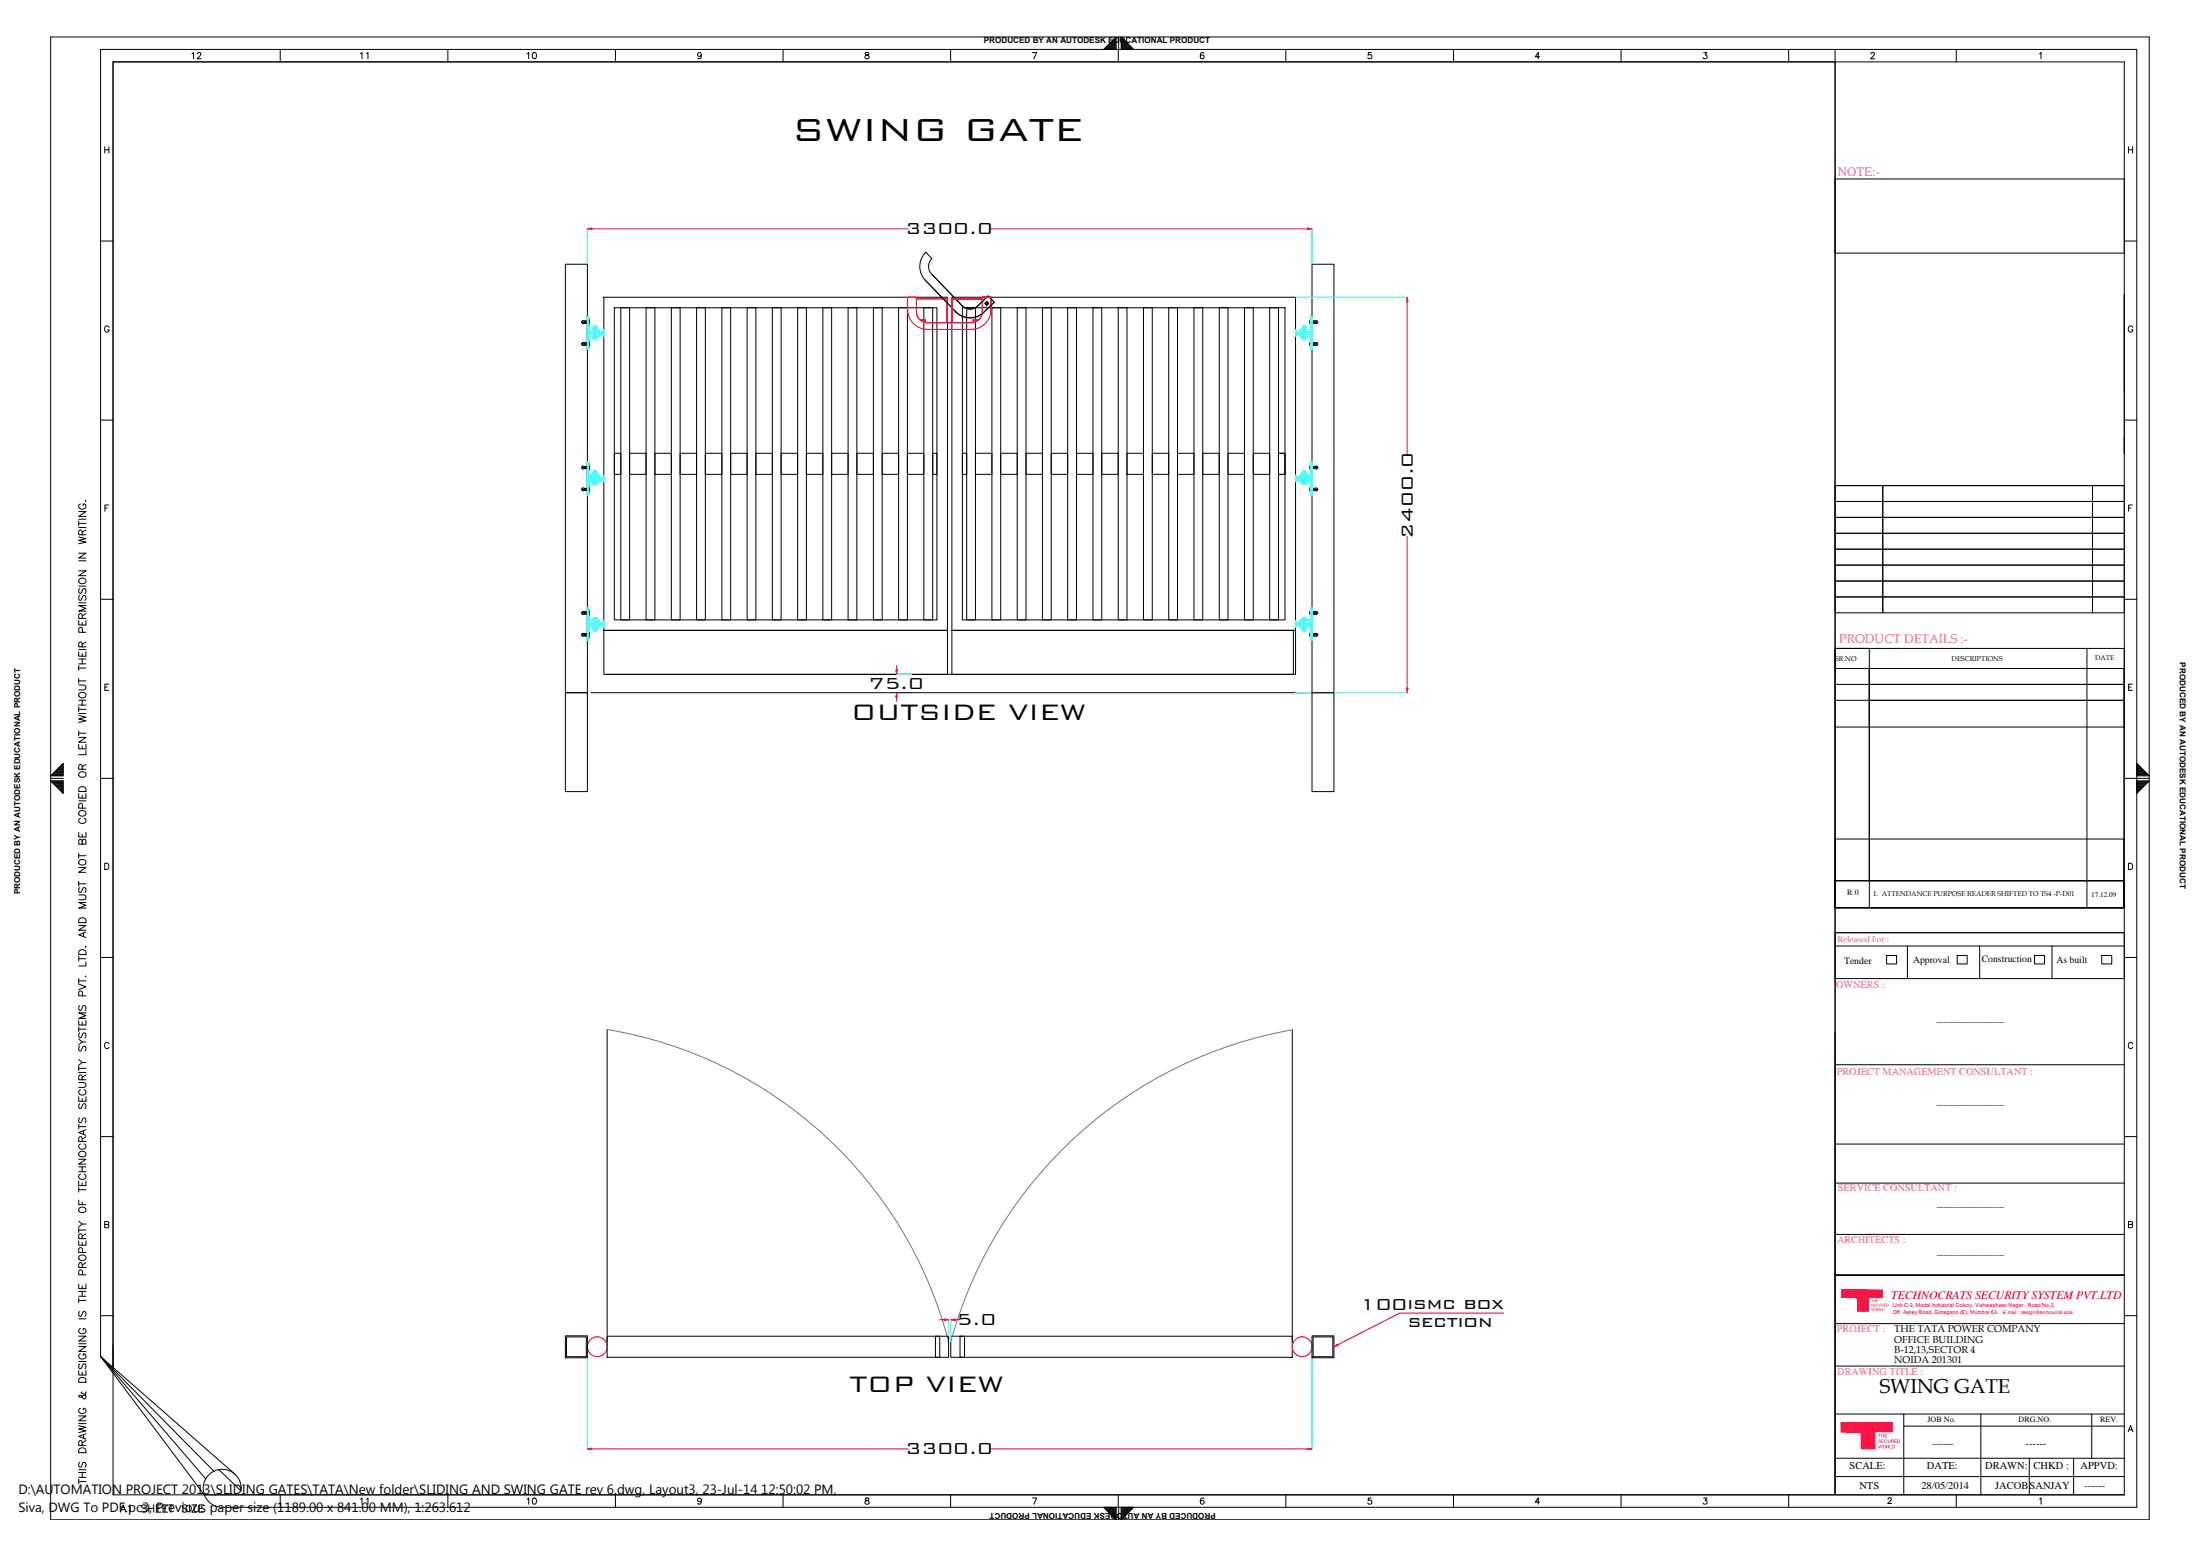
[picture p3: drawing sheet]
<svg xmlns="http://www.w3.org/2000/svg" width="1189mm" height="841mm" viewBox="0 0 1189 841" stroke-linecap="round" stroke-linejoin="round" font-family="sans-serif">
<!-- layer: 0 -->
<g fill="none" stroke="#000" stroke-width=".54">
<path d="M27 20h1134v801h-1134zM605 20v7M606 20l7 7h-7zM104 29l1-1v4M107 29v-1l2 1-2 3h2M151 27v6M195 29l1-1v4M198 29l1-1v4M242 27v6M285 29l1-1v4M288 29a1.5 1.5 0 0 1 2 1 1.5 1.5 0 0 1-2 2v-2zM333 27v6"/>
<path d="M379 29a1 1 0 0 1-1 1 1 1 0 0 1-1-1 1 1 0 0 1 2 0v3l-2-1M423 27v6M468 29a1.9 1.9 0 0 1 2 2h-2a1.9 1.9 0 0 1 2-2h-1zM514 27v6M558 28h2l-1 4M596 27l7-7v7M597 26v1M598 25v2M599 24v3M600 24v3M600 23v4M601 22v5"/>
<path d="M602 22v5M602 21v6M603 20v7M604 27v6M606 20v7M607 21v6M608 22v5M609 23v4M610 24v3M611 25v2M612 26v1M651 29h-1a1.5 1.5 0 0 0-2 1 1.6 1.6 0 0 0 3 1 1.1 1.1 0 0 0-1-1 1.1 1.1 0 0 0-1 1"/>
<path d="M695 27v6M741 28h-2v2a1.2 1.2 0 0 1 2 0 1.2 1.2 0 0 1 0 2 1.2 1.2 0 0 1-2-1M785 27v6M832 31h-2l1-3v4M876 27v6M921 28h1l-1 2a1.1 1.1 0 0 1 1 1 1.1 1.1 0 0 1-2 0M967 27v6M1011 29l1-1 1 1-2 3h2M1057 27v6M1102 29l1-1v4M57 79v4M59 79v4"/>
<path d="M1150 79v4M1152 79v4M57 81h2M992 97h156v40h-156zM1150 81h2M54 130h7M500 136l4 4a6 6 0 0 0-1 8l17 17a6 6 0 0 0 8 0l6-5 3 3-5 6a11 11 0 0 1-15-1l-17-17a11 11 0 0 1 0-15zM1148 130h7M306 143h11v231h-11zM503 148l17 17M709 143h12v231h-12zM1148 159v9z"/>
<path d="M59 177a1.2 1.2 0 0 0-1-1 1.2 1.2 0 0 0-1 1v1a1.2 1.2 0 0 0 1 1 1.2 1.2 0 0 0 1-1h-1M323 180h3M326 161h186v180h-186zM332 166h174v169h-174zM335 166h5v169h-5zM349 166h5v169h-5zM363 166h5v169h-5zM376 166h5v169h-5zM390 166h5v169h-5zM404 166h4v169h-4zM417 166h5v169h-5zM431 166h5v169h-5z"/>
<path d="M445 166h4v169h-4zM458 166h5v169h-5zM472 166h5v169h-5zM486 166h4v169h-4zM499 166h5v169h-5zM514 161h186v180h-186zM520 166h174v169h-174zM522 166h5v169h-5zM532 164h2M533 163v2M536 166h5v169h-5zM550 166h4v169h-4z"/>
<path d="M563 166h5v169h-5zM577 166h5v169h-5zM591 166h4v169h-4zM604 166h5v169h-5zM618 166h5v169h-5zM632 166h4v169h-4zM645 166h5v169h-5zM659 166h5v169h-5zM673 166h4v169h-4zM686 166h5v169h-5zM700 180h3M1148 168v8z"/>
<path d="M1148 176v9zM1153 177a1.2 1.2 0 0 0-2-1 1.2 1.2 0 0 0-1 1v1a1.2 1.2 0 0 0 1 1 1.2 1.2 0 0 0 2-1h-1M1148 185v8zM1148 193v9zM1148 202v9zM1148 211v34v-8M54 227h7M1148 227h7M323 258h3M332 245h3v11h-3zM340 245h9v11h-9zM354 245h9v11h-9z"/>
<path d="M368 245h8v11h-8zM381 245h9v11h-9zM395 245h9v11h-9zM408 245h9v11h-9zM422 245h9v11h-9zM436 245h9v11h-9zM449 245h9v11h-9zM463 245h9v11h-9zM477 245h9v11h-9zM490 245h9v11h-9zM504 245h2v11h-2zM520 245h2v11h-2z"/>
<path d="M527 245h9v11h-9zM541 245h9v11h-9zM554 245h9v11h-9zM568 245h9v11h-9zM582 245h9v11h-9zM595 245h9v11h-9zM609 245h9v11h-9zM623 245h9v11h-9zM636 245h9v11h-9zM650 245h9v11h-9zM664 245h9v11h-9zM677 245h9v11h-9z"/>
<path d="M691 245h3v11h-3zM700 258h3M43 276h3l-3 3h3M43 272a1.5 1.5 0 0 0 0 2 1.5 1.5 0 0 0 1 1h1a1.4 1.4 0 0 0 1-1 1.4 1.4 0 0 0-1-2v1M46 271h.1M57 274h1M59 273h-2v3M992 262h25h-25M992 262h25v9h-25zM992 271h25v8h-25zM992 279h25v9h-25zM1017 262h114h-114"/>
<path d="M1017 262h114v9h-114zM1017 271h114v8h-114zM1017 279h114v9h-114zM1131 262h17h-17M1131 262h17v9h-17zM1131 271h17v8h-17zM1131 279h17v9h-17zM1150 274h2M1152 273h-2v3M43 299h3l-3 2h3M43 290l3 1-3 1 3 1-3 1M43 281v3"/>
<path d="M43 285h3M43 283h3M43 280h3M44 289v-2l-1-1v1v2h3M46 286l-2 2M992 288h25v9h-25zM992 297h25v8h-25zM1017 288h114v9h-114zM1017 297h114v8h-114zM1131 288h17v9h-17zM1131 297h17v8h-17zM43 308h3l-3 3h3"/>
<path d="M43 317h3M43 303h3M43 318v1v2l1-1 1-2 1 1v2M992 305h25v9h-25zM992 314h25v8h-25zM1017 305h114v9h-114zM1017 314h114v8h-114zM1131 305h17v9h-17zM1131 314h17v8h-17zM43 335v3h3v-3M43 326h3M43 322v1v1h1l1-2 1 1v1"/>
<path d="M44 334v-2h-1v2h3M44 336v2M46 327h-3l3 2-3 1h3M46 331l-2 2M54 324h7M323 337h3M700 337h3M992 322h25v9h-25zM1017 322h114v9h-114zM1131 322h17v9h-17zM1148 324h7M43 352v2h3v-2"/>
<path d="M43 360v2M43 359h3M43 356h3M43 351h3M44 349v-2h-1v2h3M44 353v1M44 356v3M45 342l-1-3h-1v3h3M46 347l-2 1M326 341h186v23h-186zM327 341h185M514 341h186v23h-186z"/>
<path d="M514 341h185v23h-372M992 350h156v11h-156zM992 350h18v11h-18zM1128 350v140M43 370h2l1 1v1l-3 1M43 366v3M43 378h3M43 368h3M43 361h3M44 378v3M57 371h1M59 370h-2v3h2"/>
<path d="M306 374h11v54h-11zM319 374h389M709 374h12v54h-12zM992 361h18v115h-18zM1010 361h138v115h-138zM1150 371h2M1152 370h-2v3h2M43 398h3l-3 3h3M43 386l3 1-3 1 3 1-3 1M43 382v2M43 395v2M43 396h3"/>
<path d="M43 385h3M43 383h3M43 381h3M27 419l7-7v7zM28 419h6M28 418h6M29 418h5M29 417h5M30 417h4M30 416h4M31 416h3M31 415h3"/>
<path d="M32 415h2M32 414h2M33 414h1M33 413h1M34 413h.1M43 402v2h3v-2M44 416v-3h-1v1v2h3M44 403v1M46 405v3h-3M46 413l-2 1M1155 412l6 7h-6zM1155 419h6"/>
<path d="M1155 416h3M1155 415h3M1155 415h2M1155 414h2M1155 414h1M1155 413h1M1155 413h.1M1155 416h4M1155 417h4M1155 417h5M1155 418h5M1155 418h6"/>
<path d="M27 420h7M27 422h7v7zM28 422h6M28 423h6M29 423h5M29 424h5M30 424h4M30 425h4M31 425h3M31 426h3M32 426h2M32 427h2"/>
<path d="M33 427h1M33 428h1M34 428h.1M43 429v2h3v-2M43 433h3M43 439a1.8 1.8 0 0 1 2-1 1.8 1.8 0 0 1 1 2 1.9 1.9 0 0 1-2 1 1.9 1.9 0 0 1-1-2zM43 426a2.2 2.2 0 0 1 3 0v2h-3zM44 430v1M45 437l-1-3h-1v3h3M54 420h7M1148 420h13M1155 422h6l-6 7z"/>
<path d="M1155 425h3M1155 424h4M1155 424h5M1155 423h5M1155 422h6M1155 426h3M1155 426h2M1155 427h1M1155 428h.1M1155 425h4M43 450v2h3v-2M43 442a1.5 1.5 0 0 0 0 2 1.5 1.5 0 0 0 1 1h1a1.5 1.5 0 0 0 1-1 1.5 1.5 0 0 0 0-2"/>
<path d="M44 454l1-1 1 1v2h-3v-2h1v2M44 451v1M992 453h156v23h-156zM43 469h3l-3 2h3M43 461v3M43 476v3M43 477h3M43 462h3M43 479v1v2h1l1-3 1 1v2M57 466h1a1.8 1.8 0 0 1 1 2 1.8 1.8 0 0 1-1 2h-1zM992 476v14h156v-14h-156h156v14h-156zM1010 476h138v14h-138z"/>
<path d="M1150 466h1a1.8 1.8 0 0 1 1 2 1.8 1.8 0 0 1-1 2h-1zM43 500h3l-3 2h3M43 483h2l1 1v2h-3M43 497a2.2 2.2 0 0 1 3 0v1h-3zM46 487h-3l3 2-3 2h3M43 517v2M43 518h3M43 514a2.2 2.2 0 0 1 3 0v2h-3zM45 504v2M46 511h.1M46 520v2h-3M46 503l-3 2 3 1"/>
<path d="M54 517h7M992 504h156v25h-156zM992 504h156M992 511h156M1020 516h5v5h-5zM1031 511v18M1058 516h5v5h-5zM1070 511v18M1099 516h6v5h-6zM1109 511v18M1136 516h5v5h-5zM1148 517h7"/>
<path d="M43 532l3 1-3 2M43 529v2M43 530h3M45 538l-1-2-1-1v3h3M46 527h.1M43 551v3h3v-3M43 555v2M43 556h3M43 558v2h1l1-2h1v1v2M43 543v1v2l1-1 1-2 1 1v2M44 552v2M46 547h-3l3 2-3 1h3"/>
<path d="M328 556v169M698 556v169M992 558v249h156M43 576v2M43 579h3M43 577h3M43 572l1 2M43 561l1 2M43 565v1v2l1-1 1-2h1v3M46 574h-2l-1 1M46 563h-2l-1 1M59 564a1.3 1.3 0 0 0-1-1 1.3 1.3 0 0 0-1 1v1a1.2 1.2 0 0 0 1 1 1.2 1.2 0 0 0 1 0"/>
<path d="M992 575h156M1153 564a1.3 1.3 0 0 0-2-1 1.3 1.3 0 0 0-1 1v1a1.2 1.2 0 0 0 1 1 1.2 1.2 0 0 0 2 0M43 592v3h3v-3M43 585h2l1 1v1h-3M43 596v2l1 1 1-2 1-1v1v2M43 589a1.5 1.5 0 0 0 0 1 1.5 1.5 0 0 0 1 2h1a1.5 1.5 0 0 0 1-2 1.5 1.5 0 0 0 0-1M44 583v-2h-1v2h3M44 593v2M46 581l-2 1M43 607v3M43 609h3M43 604v1v1h1l1-2 1 1v1"/>
<path d="M43 618a1.4 1.4 0 0 0 0 2 1.4 1.4 0 0 0 1 1h1a1.4 1.4 0 0 0 1-1 1.4 1.4 0 0 0 0-2M44 617v-3h-1v3h3M45 611v2M46 610l-3 2 3 1M46 614l-2 1M54 614h7M992 618h156M1148 614h7M43 638v2h3v-2M43 626h3l-3 3h3M43 633h3M43 630h3"/>
<path d="M43 634a1.4 1.4 0 0 0 0 2 1.4 1.4 0 0 0 1 1h1a1.4 1.4 0 0 0 1-1 1.4 1.4 0 0 0 0-2M44 630v3M44 639v1M992 639h156M43 648v3h3M43 641v3M43 660l1 1M43 643h3M44 649v2M43 670v3h3v-3M43 663v3M43 664h3"/>
<path d="M44 669v-2l-1-1v1v2h3M44 671v2M45 677l-1-3h-1v3h3M46 661h-2l-1 2M46 666l-2 2M57 661h2v-1h-2v3h2v-1l-1-1M992 667h156M1150 661h2v-1h-2v3h2v-1v-1M43 694v2h3v-2M43 698h3M44 685v-3h-1v3h3M44 695v1"/>
<path d="M44 698v2M45 689l-1-3h-1v3h3M46 682l-2 1M1148 689h-156h156M43 701v3M43 712h3M43 702h3M43 700h3M43 708v1v2h1l1-3 1 1v2M43 718a1.4 1.4 0 0 0 0 1 1.4 1.4 0 0 0 1 1h1a1.4 1.4 0 0 0 1-1 1.4 1.4 0 0 0-1-1v1M54 711h7M992 715h156"/>
<path d="M1148 711h7M43 727h3l-3 3h3M43 722h3l-3 2h3M43 735h3M43 726h3M43 737v1v1h1l1-2 1 1v1M43 731a1.4 1.4 0 0 0 0 2 1.4 1.4 0 0 0 1 1h1a1.4 1.4 0 0 0 1-1 1.4 1.4 0 0 0-1-2v1M54 733v-706h1101v787h-1035a10 10 0 0 1-10-10 10 10 0 0 1 11-10 10 10 0 0 1 9 11l-12-11M61 739v-706h1087v774M306 722h11v11h-11zM328 722h185v11h-185zM506 722h2v11h-2z"/>
<path d="M514 722h184v11h-184zM519 722h2v11h-2zM709 722h12v11h-12zM710 722h10v11h-10zM992 738h156M43 740v3h3v-3M43 745a2.2 2.2 0 0 1 3 0v2h-3zM44 752a2.4 2.4 0 0 1 2 3h-1l-2-1 1 1 2-2v-1M44 741v2M43 770l3 1-3 1 3 1-3 1M43 765h3l-3 2h3M43 769h3"/>
<path d="M43 761a1.4 1.4 0 0 0 0 1 1.4 1.4 0 0 0 1 2h1a1.4 1.4 0 0 0 1-2 1.4 1.4 0 0 0-1-1v1M45 775v2M46 774l-3 2 3 1M46 778l-2 1M992 764h156M1029 770h119M1029 764v43M1070 764v43M1130 764v24M1150 773l1-3 2 3M1151 772h1M43 799v3"/>
<path d="M43 798h3M43 795h3M43 794h3M43 790v1v2l1-1 1-2 1 1v2M43 782h3v3h-3zM44 781v-3h-1v1v2h3M44 795v3M116 795l-62-62 57 66M127 796l-73-63 56 74h1038M992 788h156M992 798h156M1097 788v19"/>
<path d="M1121 788v19M43 800h3M65 817l2-4 1 4M66 815h2M69 814l1-1v4M79 813h-1h-2l1 1 2 2-1 1-2-1M80 813v4M80 815h3M83 813v4M85 815h1M87 813h-2v4h2M88 815h2"/>
<path d="M91 813h-3v4h3M91 813h3M92 813v4M101 813h-1h-2l1 1 2 2-1 1-2-1M102 813v4M104 813h2l-2 4h2M108 815h1M110 813h-2v4h2M151 807v7M195 810l1-1v3M198 810l1-1v3M242 807v7"/>
<path d="M285 810l1-1v3M288 809a1.5 1.5 0 0 1 2 2 1.5 1.5 0 0 1-2 1v-1zM333 807v7M379 810a1 1 0 0 1-1 1 1 1 0 0 1-1-1 1 1 0 0 1 2 0v2h-2M423 807v7M468 809v1a1.9 1.9 0 0 1 2 2h-2a1.4 1.4 0 0 1 0-1 1.4 1.4 0 0 1 1-1v-1zM514 807v7M558 809h2l-1 3M596 814l7 7v-7M597 814v1M598 814v1M598 814v2"/>
<path d="M599 814v3M600 814v3M600 814v4M601 814v5M602 814v5M602 814v6M603 814v7M604 807v7M605 814v7M606 814h7l-7 7zM606 814v7M606 814v6"/>
<path d="M607 814v6M608 814v5M608 814v4M609 814v4M610 814v3M610 814v2M611 814v2M612 814v1M612 814h.1M651 810l-1-1a1.5 1.5 0 0 0-2 2 1.6 1.6 0 0 0 3 1 1.1 1.1 0 0 0-1-2 1.1 1.1 0 0 0-1 1M695 807v7M741 809h-2v2a1.2 1.2 0 0 1 2 0 1.2 1.2 0 0 1 0 1 1.2 1.2 0 0 1-2 0"/>
<path d="M785 807v7M832 811h-2l1-2v3M876 807v7M921 809h1l-1 1a1.1 1.1 0 0 1 1 2 1.1 1.1 0 0 1-2 0M967 807v7M1020 810l1-1 1 1-2 2h2M1057 807v7M1102 810l1-1v3"/>
<circle cx="533" cy="164" r=".7"/>
<circle cx="44" cy="314" r="1.8"/>
<circle cx="44" cy="375" r="1.8"/>
<circle cx="44" cy="418" r="1.8"/>
<circle cx="44" cy="466" r="1.8"/>
<circle cx="44" cy="623" r="1.8"/>
<circle cx="44" cy="654" r="1.8"/>
<circle cx="44" cy="679" r="1.8"/>
</g>
<g fill="none" stroke="#f00" stroke-width=".54">
<path d="M317 124l3-1v1zM320 124h171M536 124h171M707 123l2 1h-2zM760 161l1 2h-1zM760 163v82M760 290v82M485 360v2M484 362h1v2zM485 374v2h-1zM485 376v3M760 372h1l-1 2z"/>
<path d="M508 713h2M510 712l3 1h-3zM514 713l2-1v1zM516 713h3M813 709h-57l-33 17M317 783l3-1v1zM320 783h171M536 783h171M707 782l2 1h-2z"/>
<circle cx="323" cy="727" r="5"/>
<circle cx="704" cy="727" r="5"/>
</g>
<path d="M328 556a230 230 0 0 1 185 169M698 556a233 233 0 0 0-184 169" fill="none" stroke="#767676" stroke-width=".54"/>
<path d="M317 124v19M709 124v19M700 161h60M485 364h8M485 374h8M700 374h60M513 713v12M514 713v12M317 733v50M709 733v50" fill="none" stroke="#0ff" stroke-width=".54"/>
<path d="M721 727l2-1v1z" fill="#f00" stroke="#f00" stroke-width=".54"/>
<!-- layer: DIM -->
<path d="M495 161h17v13M497 173h3v1M498 173h2v1M528 173h-2v1M529 173h-3v1M531 161h-17v13" fill="none" stroke="#f00" stroke-width=".54"/>
<!-- layer: gate -->
<path d="M490 167a11 11 0 0 0 11 11h24a11 11 0 0 0 11-11M531 161h5M536 161h-5v7a6 6 0 0 1-6 6h-24a6 6 0 0 1-6-6v-7h-5v7M536 161v7" fill="none" stroke="#f00" stroke-width=".54"/>
<!-- layer: GRANITE -->
<path d="M316 174h1M709 174h1M316 253h1M709 253h1M316 343h1M709 343h1" fill="none" stroke="#dd6e00" stroke-width=".54"/>
<!-- layer: STEEL -->
<g fill="none" stroke="#0ff" stroke-width=".54">
<path d="M317 171h1v18h-1zM318 180h8M318 178h5M320 177v1M321 177h1M321 176v1l1-1M321 177v6M321 176h1M321 177h-1v1h4v1h-6M321 176h.1M322 176l-1 1M322 176v6"/>
<path d="M322 177h.1M322 176v1M322 177v6M322 176v1v-1M322 176l-1 1 1-1M322 177h1v1M326 179h-7v1h7M326 178v4M326 178l-1 1M700 180h8M700 179h7v1h-7M700 178v4"/>
<path d="M700 178l1 1M704 178h4M704 177h2M704 176h1M704 176v1M704 177v6M704 177h.1M704 176l1 1M704 177v1M705 176v1v-1M705 176v6M705 176v1"/>
<path d="M705 176h.1M705 177v6M705 177h1v1h-3v1h5M705 177h-1M706 177v1M708 171h1v18h-1zM318 181h6v1h-6M320 182v1h1M321 183h1M322 183h-1M323 182v1h-1M325 180l1 1"/>
<path d="M326 180v-1v1M700 180v-1v1M701 180l-1 1M704 182v1M704 183h2M704 183h1M706 182v1h-1M708 181h-5v1h5M317 250h1v17h-1zM318 259h6v1h-6M318 258h8M318 257h5"/>
<path d="M319 258v1h7M320 256v1h4v1M320 256v1M320 256h1M321 255h1M321 256v5M321 256h1M321 255h.1M322 255h-1M322 254v7M322 255h.1M322 256v5"/>
<path d="M322 256l1-1v2M325 259l1 1M326 259v-1v1M326 257v3M326 257l-1 1M700 259v-1v1M700 258h8M700 257v3M700 257l1 1M701 259l-1 1M704 257h4M704 255h2"/>
<path d="M704 255h1M704 255h.1M704 256v5M704 256v-1v2M705 255h.1M705 254v7M705 256v5M705 256h-1M706 256v1h-3v1M706 256v1M706 256h-1M707 258v1h-7"/>
<path d="M708 250h1v17h-1zM708 259h-5v1h5M708 258h-8M320 260v1h1M321 261h1M322 261h-1M323 260v1h-1M704 260v1M704 261h2M704 261h1M706 260v1h-1M317 328h1v18h-1z"/>
<path d="M318 328h-1v18h1M318 338h6v1h-4v1M318 328v18M318 335h6v1h-6M318 337h8M318 339h5M320 339v1M321 334h1M321 334v6M321 334h-1v1M321 340h-1M322 335v6"/>
<path d="M322 334v6M322 334h1v1M322 340h-1M323 339v1h-1M325 338h1M326 336v2v-2M326 336h-7v2h7M326 335v4M326 336h-1M700 336v2v-2M700 337h8M700 336h7v2h-7"/>
<path d="M700 335v4M700 336h1M701 338h-1M704 339v1M704 339h4M704 334h2M704 334v6M704 340h1M704 334v1M705 335v6M705 334v6M705 334h1v1"/>
<path d="M705 340h1M705 334h-1M706 339v1M708 328h1v18h-1M708 338h-5v1h3v1M708 328h1v18h-1zM708 335h-5v1h5M708 328v18M321 340h1M321 341v-1l1 1M321 341h.1M321 340l1 1"/>
<path d="M321 340l1 1v-1M322 340v1M322 340h.1M322 340v1h-1M704 340h2M704 340v1h1M704 340h.1M705 341v-1v1M705 340l-1 1M705 340l-1 1 1-1M705 341h.1M705 340v1"/>
</g>
<g fill="#0ff" stroke="#0ff" stroke-width=".54">
<path d="M326 178v1h-1z"/>
<path d="M325 180h1v1z"/>
<path d="M326 257v1h-1z"/>
<path d="M325 259h1v1z"/>
<path d="M325 338h1z"/>
<path d="M325 336h1z"/>
<path d="M700 178l1 1h-1z"/>
<path d="M700 180h1l-1 1z"/>
<path d="M700 257l1 1h-1z"/>
<path d="M700 259h1l-1 1z"/>
<path d="M700 338h1h-1z"/>
<path d="M700 336h1h-1z"/>
</g>
<!-- layer: elevation -->
<g fill="none" stroke="#000" stroke-width=".54">
<path d="M315 173h3M318 175h-3M708 175h3M711 173h-3M315 185h3M318 186l-3 1M708 186l3 1M711 185h-3M315 252h3M318 253h-3M708 253h3M711 252h-3"/>
<path d="M315 264h3M318 265h-3M708 265h3M711 264h-3M315 330l3 1M318 332h-3M708 332h3M711 330l-3 1M315 342h3M318 343l-3 1M708 343l3 1M711 342h-3"/>
</g>
<!-- layer: metal -->
<g fill="none" stroke="#000" stroke-width=".54">
<path d="M314 174h5M315 173a.8 .8 0 0 0-1 1 .8 .8 0 0 0 1 1M316 173h2M316 175h2M318 172v4M318 172l1 2-1 2M708 174h4M708 173h2M708 175h2M708 172v4M708 172v2v2M711 173a.8 .8 0 0 1 1 1 .8 .8 0 0 1-1 1"/>
<path d="M314 186h5M315 185a.8 .8 0 0 0-1 1 .8 .8 0 0 0 1 1M316 186h2M316 185h2M318 184v3M318 184l1 2-1 1M708 186h4M708 186h2M708 185h2M708 184v3M708 184v2v1M711 185a.8 .8 0 0 1 1 1 .8 .8 0 0 1-1 1"/>
<path d="M314 253h5M315 252a.8 .8 0 0 0-1 1 .8 .8 0 0 0 1 0M316 252h2M316 253h2M318 251v3M318 251l1 2-1 1M708 253h4M708 252h2M708 253h2M708 251v3M708 251v2v1M711 252a.8 .8 0 0 1 1 1 .8 .8 0 0 1-1 0"/>
<path d="M314 264h5M315 264a.8 .8 0 0 0-1 0 .8 .8 0 0 0 1 1M316 265h2M316 264h2M318 263v3M318 263l1 1-1 2M708 264h4M708 265h2M708 264h2M708 263v3M708 263v1v2M711 264a.8 .8 0 0 1 1 0 .8 .8 0 0 1-1 1"/>
<path d="M314 331h5M315 330a.8 .8 0 0 0-1 1 .8 .8 0 0 0 1 1M316 331h2M316 332h2M318 329v4M318 329l1 2-1 2M708 331h4M708 331h2M708 332h2M708 329v4M708 329v2v2M711 330a.8 .8 0 0 1 1 1 .8 .8 0 0 1-1 1"/>
<path d="M314 343h5M315 342a.8 .8 0 0 0-1 1 .8 .8 0 0 0 1 1M316 343h2M316 342h2M318 341v4M318 341l1 2-1 2M708 343h4M708 343h2M708 342h2M708 341v4M708 341v2v2M711 342a.8 .8 0 0 1 1 1 .8 .8 0 0 1-1 1"/>
</g>
<!-- layer: co.text name -->
<g fill="#f00" stroke="#f00" stroke-width=".54">
<path d="M995 769h17zM995 769h17z"/>
<path d="M1013 769h9zM1013 769h9z"/>
<path d="M995 769h18zM995 769h18z"/>
<path d="M1014 769h8zM1014 769h8z"/>
<path d="M1014 769h8zM1014 769h8z"/>
<path d="M995 769h18zM995 769h18z"/>
<path d="M995 769h18zM995 769h18z"/>
<path d="M1010 769h3zM1010 769h3z"/>
<path d="M1014 769h8zM1014 769h8z"/>
<path d="M1011 769l2 1zM1011 769l2 1z"/>
<path d="M1011 770h2zM1011 770h2z"/>
<path d="M995 770h15zM995 770h15z"/>
<path d="M1011 770h2zM1011 770h2z"/>
<path d="M995 770h15zM995 770h15z"/>
<path d="M1011 770h2zM1011 770h2z"/>
<path d="M995 770h16zM995 770h16z"/>
<path d="M995 770l16 1zM995 770l16 1z"/>
<path d="M1014 770v1h8zM1014 770h8v1z"/>
<path d="M1008 771h3zM1008 771h3z"/>
<path d="M1008 771h3zM1008 771h3z"/>
<path d="M1009 771h2zM1009 771h2z"/>
<path d="M995 771h13zM995 771h13z"/>
<path d="M1009 771h2zM1009 771h2z"/>
<path d="M995 771h13zM995 771h13z"/>
<path d="M1009 771l2 1zM1009 771h2v1z"/>
<path d="M995 771l13 1zM995 771l13 1z"/>
<path d="M1014 771v1h8zM1014 771h8v1z"/>
<path d="M995 772h13zM995 772h13z"/>
<path d="M1006 772h2zM1006 772h2z"/>
<path d="M1007 772h1zM1007 772h1z"/>
<path d="M1007 772h1zM1007 772h1z"/>
<path d="M1007 772l1 1zM1007 772l1 1z"/>
<path d="M995 773h11zM995 773h11z"/>
<path d="M995 773h11zM995 773h11z"/>
<path d="M1007 773h1zM1007 773h1z"/>
<path d="M995 773h12zM995 773h12z"/>
<path d="M1014 772v1h8zM1014 772h8v1z"/>
<path d="M995 773h12zM995 773h12z"/>
<path d="M1005 773l2 1zM1005 773l2 1z"/>
<path d="M1005 774h2zM1005 774h2z"/>
<path d="M1005 774h2zM1005 774h2z"/>
<path d="M1006 774h1zM1006 774h1z"/>
<path d="M1006 774l1 1zM1006 774l1 1z"/>
<path d="M1011 770v13h2zM1011 770h2v13z"/>
<path d="M1009 772v11h2zM1009 772h2v11z"/>
<path d="M1007 773v10h1zM1007 773h1v10z"/>
<path d="M1006 775v8h1zM1006 775h1v8z"/>
</g>
<path d="M995 769h18v1v13h-2v-13v-1h-16zM995 770h15l1 1v12h-2v-12h-14zM1006 774l-1-1h-10h11l1 1v9h-1v-8M1007 771l1 1v11h-1v-10v-1h-12v-1h12M1013 768l1 1h8h-9M1014 770h8v1h-8zM1014 771h8v1h-8zM1014 772h8v1h-8z" fill="none" stroke="#f00" stroke-width=".54"/>
<g fill="#f00">
<path d="M1015 775h1v1v-1z"/>
<path d="M1017 775h1v1h-1z"/>
<path d="M1018 775h2h-1h1l-1 1h1h-2z"/>
<path d="M1015 778h1h-1l1 1h-1h1z"/>
<path d="M1017 778h1h-1h1l-1 1h1h-1z"/>
<path d="M1020 778l1 1 1-1-1 1h-1z"/>
<path d="M1024 778h1h-1h1l-1 1h1h-1z"/>
<path d="M1015 781l1 1v-1l1 1v-1v1l-1-1v1z"/>
<path d="M1021 781v1h1h-1z"/>
<path d="M1022 778h1v1h-1zM1022 778h1z"/>
<path d="M1025 778h2l-1 1h-1zM1026 778v1v-1z"/>
<path d="M1017 781a1 1 0 0 1 2 0 1 1 0 0 1-2 0zM1018 781a.7 .7 0 0 0 1 0 .7 .7 0 0 0-1 0z"/>
<path d="M1019 781h2l-1 1h1h-1h-1zM1020 781h1z"/>
<path d="M1023 781h1v1h-1zM1023 781v1l1-1z"/>
<circle cx="1019" cy="778" r=".7"/>
</g>
<g fill="#f00" stroke="#f00" stroke-width=".54">
<path d="M995 697h14zM995 697h14z"/>
<path d="M1010 697h7zM1010 697h7z"/>
<path d="M995 697h14zM995 697h14z"/>
<path d="M1010 697h7zM1010 697h7z"/>
<path d="M995 697h15zM995 697h15z"/>
<path d="M995 697l15 1zM995 697l15 1z"/>
<path d="M1007 698h3zM1007 698h3z"/>
<path d="M1010 697l7 1zM1010 697l7 1z"/>
<path d="M1008 698h2zM1008 698h2z"/>
<path d="M1008 698h2zM1008 698h2z"/>
<path d="M995 698h12zM995 698h12z"/>
<path d="M1008 698h2zM1008 698h2z"/>
<path d="M995 698h12zM995 698h12z"/>
<path d="M1008 698h2zM1008 698h2z"/>
<path d="M995 698h13zM995 698h13z"/>
<path d="M995 698l13 1zM995 698l13 1z"/>
<path d="M1010 698v1h7zM1010 698h7v1z"/>
<path d="M1006 699h2zM1006 699h2z"/>
<path d="M1006 699h2zM1006 699h2z"/>
<path d="M1006 699h2zM1006 699h2z"/>
<path d="M995 699h10zM995 699h10z"/>
<path d="M1006 699h2zM1006 699h2z"/>
<path d="M995 699h11zM995 699h11z"/>
<path d="M1006 699h2zM1006 699h2z"/>
<path d="M995 699l11 1zM995 699l11 1z"/>
<path d="M1010 699v1h7zM1010 699h7v1z"/>
<path d="M995 700h11zM995 700h11z"/>
<path d="M1004 700h2zM1004 700h2z"/>
<path d="M1004 700h2zM1004 700h2z"/>
<path d="M1005 700h1zM1005 700h1z"/>
<path d="M1005 700h1zM1005 700h1z"/>
<path d="M995 700h9zM995 700h9z"/>
<path d="M995 700h9zM995 700h9z"/>
<path d="M1005 700l1 1zM1005 700l1 1z"/>
<path d="M995 700l9 1zM995 700l9 1z"/>
<path d="M1010 700v1h7zM1010 700h7v1z"/>
<path d="M995 701h9zM995 701h9z"/>
<path d="M1003 701h1zM1003 701h1z"/>
<path d="M1003 701h1zM1003 701h1z"/>
<path d="M1004 701v1zM1004 701v1z"/>
<path d="M1008 698v10h2zM1008 698h2v10z"/>
<path d="M1006 699v9h2zM1006 699h2v9z"/>
<path d="M1005 701v7h1zM1005 701h1v7z"/>
<path d="M1004 702v6zM1004 702v6z"/>
</g>
<path d="M995 697h14l1 11h-2v-10h-13zM995 698h12l1 10h-2v-9h-11zM1010 697h7v1h-7zM1010 698h7v1h-7zM1010 699h7v1h-7zM995 700h9v8v-7h-9zM1005 700h-1h-9v-1h11v9h-1v-7M1010 700h7v1h-7z" fill="none" stroke="#f00" stroke-width=".54"/>
<g fill="#f00">
<path d="M1011 702h1v1z"/>
<path d="M1013 702h1v1h-1z"/>
<path d="M1014 702h1h-1v1h1h-1h1h-1z"/>
<path d="M1011 704h1h-1l1 1v1l-1-1h1z"/>
<path d="M1013 704h1h-1l1 1h-1l1 1h-1z"/>
<path d="M1015 704l1 2v-2v2l-1-1z"/>
<path d="M1018 704h1h-1l1 1h-1l1 1h-1z"/>
<path d="M1011 707l1 1v-1l1 1v-1v1l-1-1v1z"/>
<path d="M1016 707v1h1h-1z"/>
<path d="M1017 704h1l-1 1 1 1-1-1v1zM1017 704v1h1z"/>
<path d="M1019 704h1v2h-1zM1020 704v1z"/>
<path d="M1013 707a1 1 0 0 1 2 0 1 1 0 0 1-2 0zM1013 707a.5 .5 0 0 0 1 0 .5 .5 0 0 0-1 0z"/>
<path d="M1015 707h1h-1l1 1-1-1v1zM1015 707h1z"/>
<path d="M1017 707h1v1h-1zM1017 707v1h1v-1z"/>
<circle cx="1014" cy="705" r=".6"/>
</g>
<!-- layer: 0 -->
<path d="M61 33h931v774h-931zM992 27v780M1010 361h138v9h-138zM1010 370h138v8h-138zM1010 378h138v15h-138z" fill="none" stroke="#000" stroke-width=".54"/>
<!-- layer: SPEKES -->
<path d="M992 370h18M992 378h18M992 393h18" fill="none" stroke="#000" stroke-width=".54"/>
<text font-size="23" x="428" y="76">SWING GATE</text>
<g font-size="16.1">
<text x="460" y="389">OUTSIDE VIEW</text>
<text x="459" y="752">TOP VIEW</text>
</g>
<g font-size="11.5">
<text x="489" y="127">3300.0</text>
<text x="763" y="291" transform="rotate(-90 763 291)">2400.0</text>
<text x="469" y="372">75.0</text>
<text x="735" y="708">100ismc box</text>
<text x="517" y="716">5.0</text>
<text x="761" y="717">section</text>
<text x="489" y="786">3300.0</text>
</g>
<text font-size="10.9" x="1016" y="753">SWING GATE</text>
<g font-size="7.2">
<text x="10" y="807">D:\AUTOMATION PROJECT 2013\SLIDING GATES\TATA\New folder\SLIDING AND SWING GATE rev 6.dwg, Layout3, 23-Jul-14 12:50:02 PM,</text>
<text x="10" y="817">Siva, DWG To PDF.pc3, Previous paper size (1189.00 x 841.00 MM), 1:263.612</text>
</g>
<text font-size="6.9" fill="#f0f" x="993" y="95">NOTE:-</text>
<text font-size="6.8" fill="#f0f" x="994" y="347">PRODUCT DETAILS :-</text>
<text font-size="6.3" fill="#f00" x="1022" y="701">TECHNOCRATS SECURITY SYSTEM PVT.LTD</text>
<g font-size="5.7">
<text x="1044" y="782">------</text>
<text x="1095" y="782">------</text>
<text x="999" y="794">SCALE:</text>
<text x="1041" y="794">DATE:</text>
<text x="1073" y="794">DRAWN:</text>
<text x="1099" y="794">CHKD :</text>
<text x="1124" y="794">APPVD:</text>
<text x="1005" y="804">NTS</text>
<text x="1038" y="804">28/05/2014</text>
<text x="1078" y="804">JACOB</text>
<text x="1097" y="804">SANJAY</text>
<text x="1126" y="804">------</text>
</g>
<g font-size="5.5" fill="#f0f">
<text x="992" y="534">OWNERS :</text>
<text x="993" y="580">PROJECT MANAGEMENT CONSULTANT :</text>
<text x="993" y="643">SERVICE CONSULTANT :</text>
<text x="993" y="671">ARCHITECTS :</text>
<text x="993" y="720">PROJECT :</text>
<text x="993" y="743">DRAWING TITLE :</text>
</g>
<g font-size="5.4">
<text x="1024" y="720">THE TATA POWER COMPANY</text>
<text x="1024" y="726">OFFICE BUILDING</text>
<text x="1024" y="731">B-12,13,SECTOR 4</text>
<text x="1024" y="736">NOIDA 201301</text>
</g>
<g font-size="5.2">
<text x="997" y="521">Tender</text>
<text x="1034" y="520">Approval</text>
<text x="1071" y="520">Construction</text>
<text x="1111" y="520">As built</text>
</g>
<text font-size="4.5" fill="#f0f" x="993" y="509">Released For :</text>
<g font-size="4.4">
<text x="532" y="23">PRODUCED BY AN AUTODESK EDUCATIONAL PRODUCT</text>
<text x="1178" y="358" transform="rotate(90 1178 358)">PRODUCED BY AN AUTODESK EDUCATIONAL PRODUCT</text>
<text x="11" y="483" transform="rotate(-90 11 483)">PRODUCED BY AN AUTODESK EDUCATIONAL PRODUCT</text>
<text x="998" y="484">R 0</text>
<text x="1042" y="768">JOB No.</text>
<text x="1091" y="768">DRG.NO.</text>
<text x="1135" y="768">REV.</text>
<text x="657" y="817" transform="rotate(-180 657 817)">PRODUCED BY AN AUTODESK EDUCATIONAL PRODUCT</text>
</g>
<text font-size="3.9" x="1130" y="484">17.12.09</text>
<g font-size="3.8">
<text x="992" y="357">SR.NO</text>
<text x="1055" y="357">DESCRIPTIONS</text>
<text x="1132" y="357">DATE</text>
<text x="1012" y="484">1. ATTENDANCE PURPOSE READER SHIFTED TO TS4 -P-D01</text>
<text x="1047" y="553">-----------------------------</text>
<text x="1047" y="598">-----------------------------</text>
<text x="1047" y="653">-----------------------------</text>
<text x="1047" y="679">-----------------------------</text>
</g>
<g font-size="2.9" fill="#f00">
<text x="1023" y="706">Unit C-2, Modal Industrial Colony, Vishweshwar Nagar , Road No.2,</text>
<text x="1023" y="710">Off. Aarey Road, Goregaon (E), Mumbai 63.</text>
</g>
<text font-size="2.6" fill="#f00" x="1083" y="710">E mail : design@technocrat.asia</text>
</svg>
